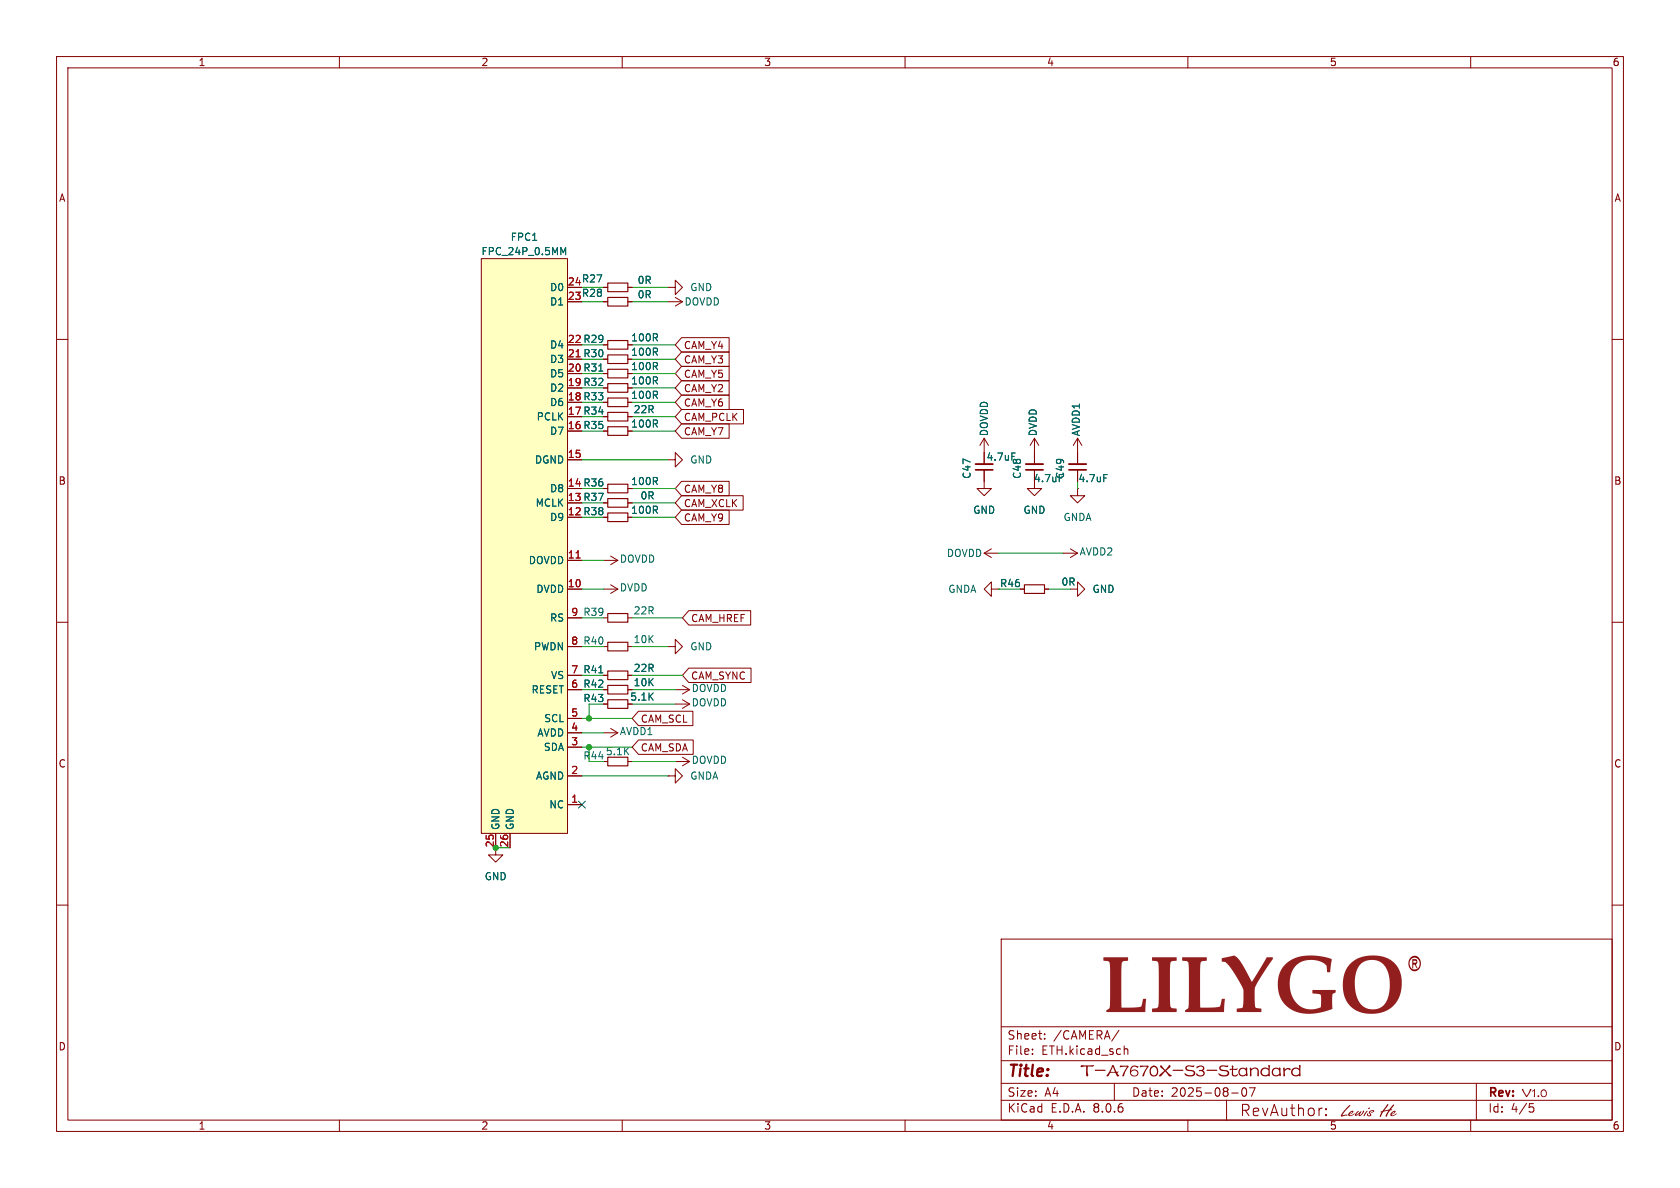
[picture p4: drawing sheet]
<svg xmlns="http://www.w3.org/2000/svg" width="297mm" height="210mm" viewBox="0 0 297 210" stroke-linecap="round" stroke-linejoin="round" font-family="sans-serif">
<g fill="none" stroke="#840000" stroke-width=".18">
<path d="M10 10h277v190h-277zM12 12h273v186h-273zM60 10v2M110 10v2M160 10v2M210 10v2M260 10v2M10 60h2M285 60h2M10 110h2M285 110h2M10 160h2"/>
<path d="M285 160h2M177 166h108v32h-108zM60 198v2M110 198v2M160 198v2M177 194.5h108M177 191.5h108M177 187.5h108M177 181.5h108M182.5 186.3v.1M182.5 185.5v.1M184.7 183.6v.1"/>
<path d="M184.7 182.8v.1M197 191.5v3M210 198v2M216.8 194.5v3.6M217.7 193.2h1.2M219.7 192.4a1 1 0 0 0 .2 1.4 .81 .81 0 0 0 .6-.6 .81 .81 0 0 0-.3-.8M221.9 192.3l-.7 1.5M233.6 195.9h.2M234.4 197l.1 .1-.1 .1M234.4 197l-.1 .1 .1 .1M234.4 196v.2M234.4 197v.2"/>
<path d="M234.4 196l.1 .1-.1 .1M234.4 196l-.1 .1 .1 .1M260 198v2M261 191.5v6.5M270.5 195.7h.4l.3 .3-.2 .5-.5 .1"/>
</g>
<path d="M249.4 169.3a1.12 1.12 0 0 1 1.3-.1 1.12 1.12 0 0 1 .5 1.3 1.12 1.12 0 0 1-1.2 1.2 1.12 1.12 0 0 1-1-1.4h.2a.95 .95 0 0 0 1.1 1.1 .95 .95 0 0 0 .6-1.5 .89 .89 0 0 0-1-.6 .89 .89 0 0 0-.7 1h-.2v-.4z" fill="#840000"/>
<path d="M107.4 52.6h3.6v1.5h-3.6zM107.4 70.4h3.6v1.5h-3.6zM107.4 75.4h3.6v1.6h-3.6zM107.4 72.9h3.6v1.5h-3.6zM107.4 108.5h3.6v1.5h-3.6zM107.4 121.2h3.6v1.5h-3.6zM107.4 133.9h3.6v1.5h-3.6z" fill="none" stroke="#840000" stroke-width=".2"/>
<g fill="none" stroke="#840000" stroke-width=".18">
<path d="M106.7 53.3h.7M111 53.3h.8M106.7 71.1h.7M106.7 76.2h.7M106.7 73.7h.7M111 71.1h.8M111 76.2h.8M111 73.7h.8M118.1 81.3h1.3v-1.3l1.2 1.3-1.2 1.3v-1.3M174 97.8l1.3 .8M174 97.8h2.5M175.3 97l-1.3 .8"/>
<path d="M106.7 109.2h.7M111 109.2h.8M118.1 114.3h1.3v-1.3l1.2 1.3-1.2 1.3v-1.3M106.7 121.9h.7M106.7 134.6h.7M106.7 129.5h2.5M107.9 128.8l1.3 .7M109.2 129.5l-1.3 .8M111 121.9h.8M111 134.6h.8M118.1 137.2h1.3v-1.3l1.2 1.3-1.2 1.2v-1.2M118.1 137.2h.1"/>
<path d="M119.4 121.9h2.5M119.4 134.6h2.5M119.4 124.5h2.5M120.6 133.9l1.3 .7M120.6 121.2l1.3 .7M120.6 123.7l1.3 .8M121.9 134.6l-1.3 .8M121.9 121.9l-1.3 .8M121.9 124.5l-1.3 .7M87.6 149.9v1.2h1.3l-1.3 1.3-1.2-1.3h1.2"/>
</g>
<path d="M85.1 45.7h15.2v101.6h-15.2z" fill="#ffffc2"/>
<path d="M85.1 45.7h15.2v101.6h-15.2z" fill="none" stroke="#800000" stroke-width=".18"/>
<g fill="none" stroke="#840000" stroke-width=".18">
<path d="M106.7 50.8h.7M111 50.8h.8M118.1 50.8h1.3v-1.3l1.2 1.3-1.2 1.3v-1.3M118.1 53.3h2.5M119.4 52.6l1.2 .7M120.5 59.7h8.4v2.5h-8.4l-1.1-1.2zM120.6 53.3l-1.2 .8M106.7 66h.7M106.7 63.5h.7M106.7 68.6h.7M106.7 61h.7M111 66h.8"/>
<path d="M111 63.5h.8M111 68.6h.8M111 61h.8M120.5 72.4h10.9v2.5h-10.9l-1.1-1.2zM120.5 62.2h8.4v2.6h-8.4l-1.1-1.3zM120.5 64.8h8.4v2.5h-8.4l-1.1-1.3zM120.5 67.3h8.4v2.6h-8.4l-1.1-1.3zM120.5 69.8h8.4v2.6h-8.4l-1.1-1.3zM120.5 74.9h8.4v2.6h-8.4l-1.1-1.3zM174 77.5l-.8 1.2M174 77.5v2.5M174 77.5l.8 1.2"/>
<path d="M182.9 77.5l-.8 1.2M182.9 77.5v4.5M182.9 77.5l.7 1.2M190.5 77.5l-.8 1.2M190.5 77.5v4.5M190.5 77.5l.8 1.2M100.3 99.1h2.6M100.3 81.3h2.6M106.7 99.1h2.5M106.7 91.4h.7M106.7 86.4h.7M106.7 88.9h.7"/>
<path d="M107.9 98.3l1.3 .8M109.2 99.1l-1.3 .7M111 91.4h.8M111 86.4h.8M111 88.9h.8M120.5 87.6h10.9v2.6h-10.9l-1.1-1.3zM120.5 85.1h8.4v2.5h-8.4l-1.1-1.2zM120.5 90.2h8.4v2.5h-8.4l-1.1-1.3zM174 83.1v3.3h1.3l-1.3 1.2-1.3-1.2h1.3M182.9 83.1v3.3h1.2l-1.2 1.2-1.3-1.2h1.3M188 97.8h2.5M189.2 97l1.3 .8"/>
<path d="M190.5 86.4v1.2h1.3l-1.3 1.3-1.3-1.3h1.3M190.5 86.4h.1M190.5 97.8l-1.3 .8M190.5 83.1v2M100.3 104.1h2.6M100.3 119.4h2.6M100.3 114.3h2.6M100.3 109.2h2.6M106.7 104.1h2.5M106.7 119.4h.7M106.7 114.3h.7M107.9 103.4l1.3 .7"/>
<path d="M109.2 104.1l-1.3 .8M111 119.4h.8M111 114.3h.8M121.8 107.9h10.9v2.6h-10.9l-1.2-1.3zM121.8 118.1h11v2.6h-11l-1.2-1.3zM175.3 104.1v-1.2l-1.3 1.2 1.3 1.3v-1.3h1.2M180.3 104.1h.8M184.7 104.1h.7M189.2 104.1h1.3v-1.2l1.3 1.2-1.3 1.3v-1.3M100.3 137.2h2.6M100.3 132.1h2.6M100.3 129.5h2.6"/>
<path d="M100.3 127h2.6M100.3 121.9h2.6M106.7 124.5h.7M112.9 125.7h9.6v2.6h-9.6l-1.1-1.3zM112.9 130.8h9.7v2.6h-9.7l-1.1-1.3zM87.6 147.3v2.6M90.2 147.3v2.6M100.3 142.2h2.6"/>
</g>
<path d="M101.8 98.6h.8" fill="none" stroke="#a90000" stroke-width=".18"/>
<path d="M99.2 43.8l.4 .9 .4-.9v1.2M105.9 65.6h.7M178.9 80.1h.6M195.1 83.9h.6M105.9 118.9h.7" fill="none" stroke="#006464" stroke-width=".18"/>
<path d="M107.4 50h3.6v1.6h-3.6zM107.4 65.3h3.6v1.5h-3.6zM107.4 62.7h3.6v1.6h-3.6zM107.4 67.8h3.6v1.5h-3.6zM107.4 60.2h3.6v1.5h-3.6zM107.4 90.7h3.6v1.5h-3.6zM107.4 85.6h3.6v1.5h-3.6zM107.4 88.1h3.6v1.6h-3.6zM107.4 113.5h3.6v1.6h-3.6zM107.4 118.6h3.6v1.5h-3.6zM181.1 103.4h3.6v1.5h-3.6zM107.4 123.7h3.6v1.5h-3.6z" fill="none" stroke="#840000" stroke-width=".2"/>
<path d="M172.5 82h3M181.4 82h3M189 82h3" fill="none" stroke="#840000" stroke-width=".33"/>
<path d="M172.5 83.1h3M181.4 83.1h3M189 83.1h3" fill="none" stroke="#840000" stroke-width=".3"/>
<path d="M228.4 189a.89 .89 0 0 1 1.3-.1v-.7a.41 .41 0 0 1 .2 .7v1.3l-.1 .1-.1-.2-.4 .2a.85 .85 0 0 1-1.1-.8h.3a.59 .59 0 0 0 .8 .6 .59 .59 0 0 0 .2-1 .59 .59 0 0 0-1 .3v.1h-.3z" fill="#840000"/>
<g fill="none" stroke="#009600" stroke-width=".18">
<path d="M102.9 53.3h3.8M102.9 50.8h3.8M111.8 53.3h6.3M111.8 50.8h6.3M102.9 73.7h3.8M102.9 63.5h3.8M102.9 66h3.8M102.9 71.1h3.8M102.9 68.6h3.8M102.9 61h3.8M102.9 76.2h3.8M111.8 73.7h7.6"/>
<path d="M111.8 63.5h7.6M111.8 66h7.6M111.8 71.1h7.6M111.8 68.6h7.6M111.8 61h7.6M111.8 76.2h7.6M102.9 91.4h3.8M102.9 88.9h3.8M102.9 86.4h3.8M102.9 81.3h15.2M102.9 99.1h3.8M111.8 91.4h7.6"/>
<path d="M111.8 88.9h7.6M111.8 86.4h7.6M176.5 97.8h11.5M190.5 85.1v1.3M102.9 109.2h3.8M102.9 114.3h3.8M102.9 119.4h3.8M102.9 104.1h3.8M111.8 109.2h8.8M111.8 114.3h6.3M111.8 119.4h8.8M176.5 104.1h3.8"/>
<path d="M185.4 104.1h3.8M102.9 127h8.9M102.9 132.1h8.9M102.9 121.9h3.8M102.9 137.2h15.2M102.9 129.5h3.8M104.1 124.5v2.5M104.1 132.1v2.5M111.8 121.9h7.6M111.8 134.6h7.6M111.8 124.5h7.6M87.6 149.9h2.6"/>
</g>
<path d="M102.3 141.6l1.2 1.2M103.5 141.6l-1.2 1.2" fill="none" stroke="#000084" stroke-width=".18"/>
<g fill="none" stroke="#840000" stroke-width=".18">
<path d="M106.7 53.3h.7M106.7 50.8h.7M111 53.3h.8M111 50.8h.8M106.7 66h.7M106.7 63.5h.7M106.7 68.6h.7M106.7 61h.7M106.7 71.1h.7M106.7 76.2h.7M106.7 73.7h.7M111 66h.8"/>
<path d="M111 63.5h.8M111 68.6h.8M111 61h.8M111 71.1h.8M111 76.2h.8M111 73.7h.8M100.3 99.1h2.6M100.3 81.3h2.6M106.7 91.4h.7M106.7 86.4h.7M106.7 88.9h.7M111 91.4h.8"/>
<path d="M111 86.4h.8M111 88.9h.8M174 83.1v2M182.9 80v2M182.9 83.1v2M190.5 80v2M190.5 83.1v2M100.3 104.1h2.6M100.3 119.4h2.6M100.3 114.3h2.6M100.3 109.2h2.6M106.7 119.4h.7"/>
<path d="M111 119.4h.8M180.3 104.1h.8M184.7 104.1h.7M100.3 121.9h2.6M100.3 137.2h2.6M100.3 132.1h2.6M100.3 129.5h2.6M100.3 127h2.6M106.7 124.5h.7M106.7 121.9h.7M111 121.9h.8M87.6 147.3v2.6"/>
<path d="M90.2 147.3v2.6M100.3 142.2h2.6"/>
</g>
<path d="M99.2 43.8l.4 .9 .4-.9v1.2M105.9 65.6h.7M178.9 80.1h.6M195.1 83.9h.6M105.9 118.9h.7" fill="none" stroke="#006464" stroke-width=".18"/>
<path d="M101.8 98.6h.8" fill="none" stroke="#a90000" stroke-width=".18"/>
<g fill="#009600" stroke="#009600" stroke-width=".18">
<circle cx="104.1" cy="132.1" r=".46"/>
<circle cx="104.1" cy="127" r=".46"/>
<circle cx="87.6" cy="149.9" r=".46"/>
</g>
<text font-size="13.9" fill="#840000" x="194.6" y="181.9">LILYGO</text>
<text font-size="3.5" fill="#840000" x="191" y="191.1">T-A7670X-S3-Standard</text>
<g font-size="3.2" fill="#840000">
<text x="237.2" y="198.4">Lewis</text>
<text x="244" y="198.4">He</text>
</g>
<g font-size="2.8" fill="#840000">
<text x="178" y="190.9">Title:</text>
<text x="219.1" y="197.5">RevAuthor:</text>
</g>
<text font-size="2.5" fill="#840000" x="269" y="194.5">V1.0</text>
<g font-size="2.1" fill="#840000">
<text x="178" y="184">Sheet:</text>
<text x="186.2" y="184">/CAMERA/</text>
<text x="178" y="186.7">File:</text>
<text x="184.1" y="186.7">ETH.kicad_sch</text>
<text x="178" y="196.9">KiCad</text>
<text x="178" y="194.1">Size:</text>
<text x="184.7" y="194.1">A4</text>
<text x="185.7" y="196.9">E.D.A.</text>
<text x="193.3" y="196.9">8.0.6</text>
<text x="200" y="194.1">Date:</text>
<text x="207" y="194.1">2025-08-07</text>
<text x="263" y="194.3">Rev:</text>
<text x="263" y="196.9">Id:</text>
<text x="267.1" y="196.9">4/5</text>
</g>
<g font-size="1.8" fill="#840000">
<text x="35" y="11.9">1</text>
<text x="85" y="11.9">2</text>
<text x="135" y="11.9">3</text>
<text x="185" y="11.9">4</text>
<text x="235" y="11.9">5</text>
<text x="285" y="11.9">6</text>
<text x="10.3" y="35.9">A</text>
<text x="285.3" y="35.9">A</text>
<text x="120.8" y="61.9">CAM_Y4</text>
<text x="120.8" y="64.5">CAM_Y3</text>
<text x="120.8" y="67">CAM_Y5</text>
<text x="120.8" y="69.5">CAM_Y2</text>
<text x="120.8" y="74.6">CAM_PCLK</text>
<text x="120.8" y="72.1">CAM_Y6</text>
<text x="120.8" y="77.2">CAM_Y7</text>
<text x="174.3" y="81.6">4.7uF</text>
<text x="10.3" y="85.9">B</text>
<text x="120.8" y="89.9">CAM_XCLK</text>
<text x="120.8" y="87.3">CAM_Y8</text>
<text x="285.3" y="85.9">B</text>
<text x="120.8" y="92.4">CAM_Y9</text>
<text x="122.1" y="110.2">CAM_HREF</text>
<text x="111.3" y="124.1">5.1K</text>
<text x="122.1" y="120.3">CAM_SYNC</text>
<text x="113.2" y="128">CAM_SCL</text>
<text x="10.3" y="135.9">C</text>
<text x="113.2" y="133">CAM_SDA</text>
<text x="285.3" y="135.9">C</text>
<text x="10.3" y="185.9">D</text>
<text x="285.3" y="185.9">D</text>
<text x="35" y="199.9">1</text>
<text x="85" y="199.9">2</text>
<text x="135" y="199.9">3</text>
<text x="185" y="199.9">4</text>
<text x="235" y="199.9">5</text>
<text x="285" y="199.9">6</text>
</g>
<g font-size="1.8" fill="#006464">
<text x="85" y="45.3">FPC_24P_0.5MM</text>
<text x="90.2" y="42.8">FPC1</text>
<text x="97.1" y="51.7">D0</text>
<text x="112.6" y="52.9">0R</text>
<text x="112.6" y="50.4">0R</text>
<text x="121.9" y="51.7">GND</text>
<text x="97.1" y="54.2">D1</text>
<text x="120.9" y="54.2">DOVDD</text>
<text x="97.1" y="64.4">D3</text>
<text x="97.1" y="61.8">D4</text>
<text x="111.5" y="65.6">100R</text>
<text x="111.5" y="63.1">100R</text>
<text x="111.5" y="60.6">100R</text>
<text x="97.1" y="72">D6</text>
<text x="97.1" y="69.4">D2</text>
<text x="97.1" y="66.9">D5</text>
<text x="111.5" y="70.7">100R</text>
<text x="111.5" y="68.2">100R</text>
<text x="94.8" y="74.5">PCLK</text>
<text x="97.1" y="77.1">D7</text>
<text x="111.5" y="75.8">100R</text>
<text x="111.9" y="73.3">22R</text>
<text x="174.9" y="77.2" transform="rotate(-90 174.9 77.2)">DOVDD</text>
<text x="183.5" y="77.2" transform="rotate(-90 183.5 77.2)">DVDD</text>
<text x="191.1" y="77.2" transform="rotate(-90 191.1 77.2)">AVDD1</text>
<text x="94.5" y="82.1">DGND</text>
<text x="121.9" y="82.1">GND</text>
<text x="94.6" y="89.8">MCLK</text>
<text x="97.1" y="87.2">D8</text>
<text x="111.5" y="86">100R</text>
<text x="113.1" y="88.5">0R</text>
<text x="171.8" y="84.8" transform="rotate(-90 171.8 84.8)">C47</text>
<text x="180.7" y="84.8" transform="rotate(-90 180.7 84.8)">C48</text>
<text x="182.7" y="85.4">4.7uF</text>
<text x="188.3" y="84.8" transform="rotate(-90 188.3 84.8)">C49</text>
<text x="190.6" y="85.4">4.7uF</text>
<text x="97.1" y="92.3">D9</text>
<text x="111.5" y="91">100R</text>
<text x="172" y="91">GND</text>
<text x="180.8" y="91">GND</text>
<text x="187.9" y="92.3">GNDA</text>
<text x="93.4" y="99.9">DOVDD</text>
<text x="109.5" y="99.7">DOVDD</text>
<text x="167.3" y="98.7">DOVDD</text>
<text x="190.8" y="98.4">AVDD2</text>
<text x="94.7" y="105">DVDD</text>
<text x="109.5" y="104.7">DVDD</text>
<text x="167.5" y="105">GNDA</text>
<text x="176.7" y="104">R46</text>
<text x="187.6" y="103.7">0R</text>
<text x="193" y="105">GND</text>
<text x="97.1" y="110.1">RS</text>
<text x="100.9" y="109">9 R39</text>
<text x="111.9" y="108.8">22R</text>
<text x="111.9" y="113.9">10K</text>
<text x="94.3" y="115.2">PWDN</text>
<text x="100.9" y="114">8 R40</text>
<text x="111.9" y="119">22R</text>
<text x="121.9" y="115.2">GND</text>
<text x="93.9" y="122.8">RESET</text>
<text x="97.3" y="120.2">VS</text>
<text x="103" y="124.3">R43</text>
<text x="111.9" y="121.5">10K</text>
<text x="122.2" y="122.5">DOVDD</text>
<text x="122.2" y="125.1">DOVDD</text>
<text x="94.9" y="130.4">AVDD</text>
<text x="96.1" y="127.9">SCL</text>
<text x="109.5" y="130.1">AVDD1</text>
<text x="96.1" y="132.9">SDA</text>
<text x="107" y="133.7">5.1K</text>
<text x="122.2" y="135.2">DOVDD</text>
<text x="94.7" y="138">AGND</text>
<text x="97" y="143.1">NC</text>
<text x="121.9" y="138">GNDA</text>
<text x="88.5" y="146.8" transform="rotate(-90 88.5 146.8)">GND</text>
<text x="91" y="146.8" transform="rotate(-90 91 146.8)">GND</text>
<text x="85.6" y="155.8">GND</text>
</g>
<g font-size="1.8" fill="#a90000">
<text x="100.3" y="53.1">23 R28</text>
<text x="100.3" y="50.5">24 R27</text>
<text x="100.3" y="65.8">20 R31</text>
<text x="100.3" y="63.2">21 R30</text>
<text x="100.3" y="60.7">22 R29</text>
<text x="100.3" y="70.9">18 R33</text>
<text x="100.3" y="68.3">19 R32</text>
<text x="100.3" y="75.9">16 R35</text>
<text x="100.3" y="73.4">17 R34</text>
<text x="100.3" y="81">15</text>
<text x="100.3" y="88.6">13 R37</text>
<text x="100.3" y="86.1">14 R36</text>
<text x="100.3" y="91.2">12 R38</text>
<text x="100.3" y="98.8">11</text>
<text x="100.3" y="103.9">10</text>
<text x="100.9" y="109">9</text>
<text x="100.9" y="119.1">7 R41</text>
<text x="100.9" y="114">8</text>
<text x="100.9" y="121.7">6 R42</text>
<text x="100.9" y="131.8">3</text>
<text x="100.9" y="129.3">4</text>
<text x="100.9" y="126.7">5</text>
<text x="100.9" y="136.9">2</text>
<text x="100.9" y="142">1</text>
<text x="87.4" y="149.9" transform="rotate(-90 87.4 149.9)">25</text>
<text x="89.9" y="149.9" transform="rotate(-90 89.9 149.9)">26</text>
</g>
<text font-size="1.8" fill="#009600" x="103" y="134.5">R44</text>
</svg>
